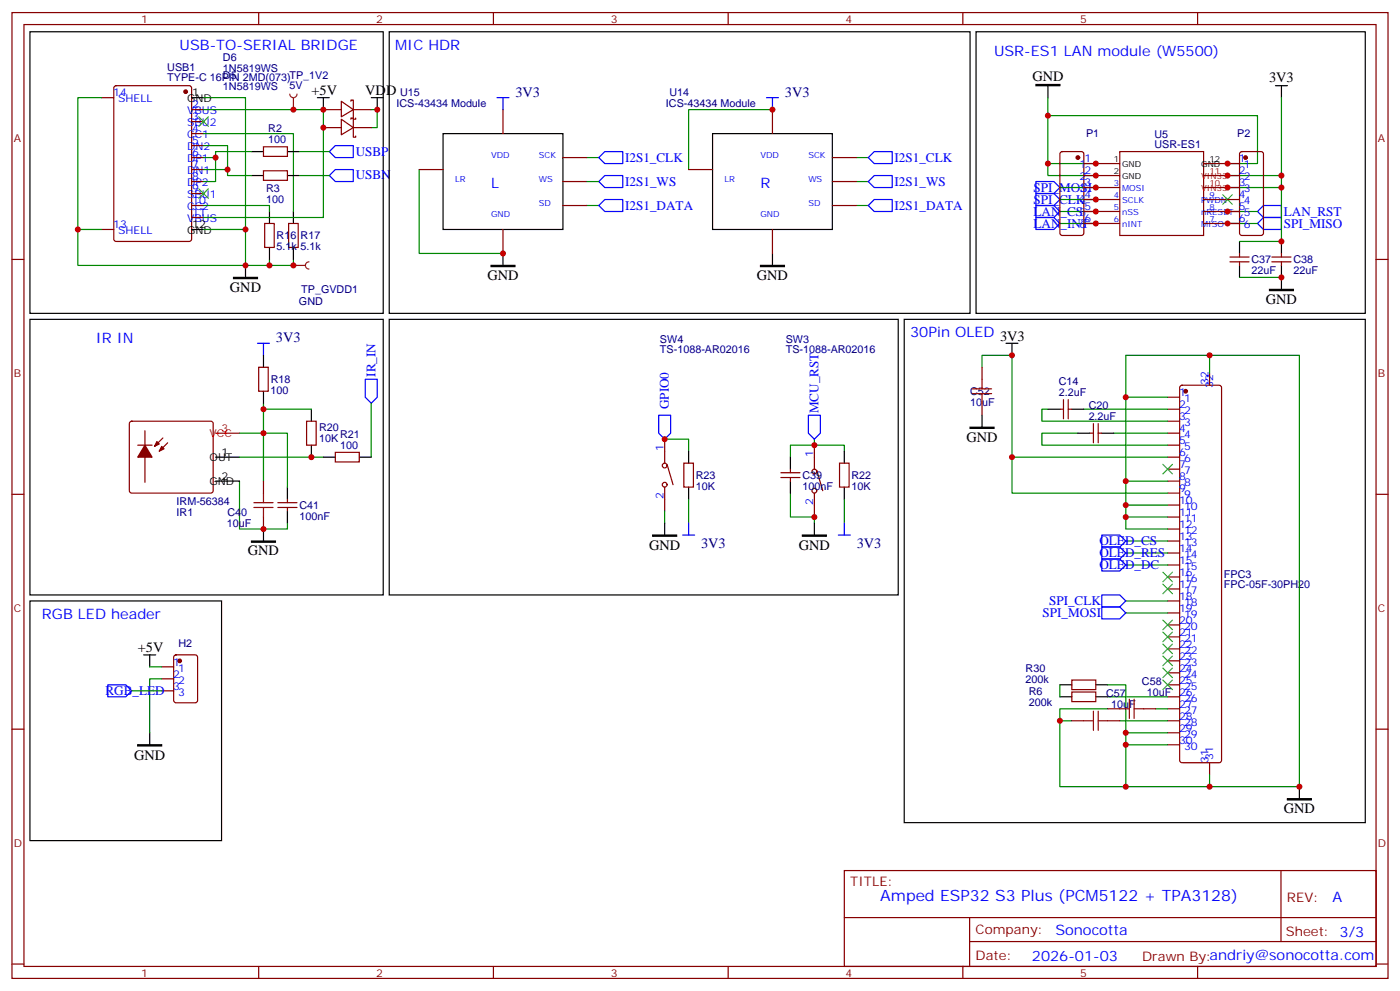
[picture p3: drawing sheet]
<svg xmlns="http://www.w3.org/2000/svg" width="412mm" height="292mm" viewBox="0 0 412 292" stroke-linecap="round" stroke-linejoin="round" font-family="sans-serif">
<g fill="none" stroke="#870000" stroke-width=".35">
<path d="M3.5 3.7h405.4v284.3h-405.4zM7.1 7.2h398.2v277.3h-398.2zM76.2 3.7v3.5M145.3 3.7v3.5M214.5 3.7v3.5M283.6 3.7v3.5M352.8 3.7v3.5M3.5 76.4h3.6M78 65.8h2.8v7h-2.8zM85 65.8h2.8v7h-2.8zM405.3 76.4h3.6M3.5 145.5h3.6"/>
<path d="M405.3 145.5h3.6M3.5 214.7h3.6M405.3 214.7h3.6M248.7 256.3h156.6v28.2h-156.6zM377.3 256.3v20.9M248.7 270.1h156.5M285.6 277.2h119.6M285.6 270.1v14.2M3.5 283.8h3.6M76.2 284.5v3.5M145.3 284.5v3.5M214.5 284.5v3.5"/>
<path d="M283.6 284.5v3.5M352.8 284.5v3.5M405.3 283.8h3.6"/>
</g>
<path d="M79.4 76.4v1.7h-7.1M86.4 76.4v1.7h-7M70.6 141.6v14.2h14.1v-1.8" fill="none" stroke="#008700" stroke-width=".35"/>
<path d="M79.4 62.3v3.5M79.4 72.8v3.6M86.4 62.3v3.5M86.4 72.8v3.6" fill="none" stroke="#000" stroke-width=".35"/>
<path d="M38.3 124.2l.5-.2h23.3l.5 .2 .2 .5v19.8l-.2 .5-.5 .2h-23.3l-.5-.3-.2-.4v-19.8z" fill="#fff" stroke="#870000" stroke-width=".35"/>
<g fill="none" stroke="#000" stroke-width=".35">
<path d="M8.8 9.3h104.1v83h-104.1zM287.5 9.3h114.7v83h-114.7zM56.4 28.8h3.6M308.7 25.2v3.6M375.7 25.2h3.5M377.5 25.2v3.6M56.4 67.6h3.6M72.3 78.1v3.6M365.1 71.1v3.5M365.1 78.1v3.6M377.5 71.1v3.5M377.5 78.1v7.1"/>
<path d="M8.8 94h104.1v81.2h-104.1zM77.6 104.6v3.5M77.6 115.2v3.5M63.5 134.6h7.1M91.7 120.5v3.5M91.7 131.1v3.5M95.2 134.6h3.6M105.8 134.6h3.6M63.5 141.6h7.1M77.6 155.8v3.5M84.7 143.4v3.5M84.7 150.5v3.5"/>
</g>
<path d="M63.5 127.5h7.1" fill="none" stroke="#f00" stroke-width=".35"/>
<g fill="#870000" stroke="#870000" stroke-width=".35">
<path d="M42.7 131.1l2.1 3.5h-4.2z"/>
<path d="M47.6 131.4l.7 .7-1.4 .7z"/>
<path d="M46.2 130l.7 .7-1.4 .7z"/>
<circle cx="54.7" cy="27" r=".53"/>
</g>
<g fill="none" stroke="#870000" stroke-width=".35">
<path d="M30 28.8h3.5M33.7 25.4l.5-.2h21.5l.7 .5v44.7l-.4 .6-21.8 .1-.6-.5-.1-44.7zM56.4 32.3h3.6M56.4 35.8h3.6M56.4 39.3h3.6M56.4 42.9h3.6M56.4 46.4h3.6M56.4 49.9h3.6M56.4 53.4h3.6M56.4 57h3.6M322.8 48.2h7M322.8 51.7h7"/>
<path d="M322.8 55.2h7M322.8 58.7h7M329.8 44.6h24.7v24.7h-24.7zM354.5 48.2h7.1M354.5 51.7h7.1M354.5 55.2h7.1M354.5 58.7h7.1M30 67.6h3.5M56.4 60.5h3.6M56.4 64h3.6M322.8 62.3h7M322.8 65.8h7"/>
<path d="M354.5 62.3h7.1M354.5 65.8h7.1M362.3 77.1h5.6M362.3 75.7h5.6M365.1 74.6v1.1M365.1 77.1v1M374.6 77.1h5.7M374.6 75.7h5.7M377.5 74.6v1.1M377.5 77.1v1M76.2 108.1h2.8v7.1h-2.8zM40.6 131.1h4.2"/>
<path d="M42.7 126.8v15.2M48 128.9l-2.5 2.5M49.4 130.4l-2.5 2.4M90.3 124h2.8v7.1h-2.8zM98.8 133.2h7v2.8h-7zM77.6 141.6v3.6M77.6 152.2v3.6M81.8 148h5.7M81.8 149.4h5.7M84.7 146.9v1.1M84.7 149.4v1.1"/>
</g>
<path d="M305.2 24.9h7v.3h-7zM68.8 81.7h7v.3h-7zM373.9 85.2h7.1v.3h-7.1zM74.1 159.3h7v.3h-7z" fill="#000" stroke="#000" stroke-width=".35"/>
<g fill="none" stroke="#008700" stroke-width=".35">
<path d="M30 28.8h-7.1v38.8h7.1M60 28.8h12.3v38.8M60 32.3h35.2v31.7h-35.2M60 39.3h26.4v23M308.7 28.8v19.4h14.1M308.7 34h61.7v14.2h-8.8M377.5 28.8v22.9h-15.9M60 46.4h3.5M60 49.9h7M308.7 48.2v3.5h14.1M312.2 55.2h10.6M312.2 58.7h10.6"/>
<path d="M377.5 51.7v3.5h-15.9M377.5 55.2v15.9h-12.4M22.9 67.6v10.5h49.4v-10.5h-12.3M60 60.5h19.4v1.8M312.2 62.3h10.6M312.2 65.8h10.6M361.6 62.3h8.8M361.6 65.8h8.8M365.1 81.7h12.4M77.6 118.7v22.9M109.4 118.7v15.9M70.6 127.5h14.1v15.9"/>
<path d="M70.6 134.6h24.6M77.6 120.5h14.1"/>
</g>
<path d="M74.8 149.4h5.6M74.8 148h5.6M77.6 145.2v2.8M77.6 149.4v2.8" fill="none" stroke="#a10000" stroke-width=".35"/>
<path d="M97 44.6l1.8-1.7h5.3v3.5h-5.3zM97 51.7l1.8-1.8h5.3v3.5h-5.3zM305.2 53.4h5.2l1.8 1.8-1.8 1.8h-5.2zM305.2 57h5.2l1.8 1.7-1.8 1.8h-5.2zM305.2 60.5h5.2l1.8 1.8-1.8 1.7h-5.2zM305.2 64h5.2l1.8 1.8-1.8 1.8h-5.2zM370.4 65.8l1.8-1.8h5.3v3.6h-5.3zM370.4 62.3l1.8-1.8h5.3v3.5h-5.3zM75.8 101.1h3.6M77.6 101.1v3.5M107.6 111.7h3.5v5.2l-1.7 1.8-1.8-1.8z" fill="none" stroke="#00f" stroke-width=".35"/>
<path d="M58.6 34.4l2.8 2.8M61.4 34.4l-2.8 2.8M58.6 55.6l2.8 2.8M61.4 55.6l-2.8 2.8M360.2 57.3l2.8 2.8M363 57.3l-2.8 2.8" fill="none" stroke="#3c3" stroke-width=".35"/>
<path d="M86.4 78.1h3.6M91 77.1a1.06 1.06 0 0 0-1 1 1.06 1.06 0 0 0 1 1.1" fill="none" stroke="#8c2424" stroke-width=".35"/>
<circle cx="86.4" cy="78.1" r=".18" fill="#8c2424"/>
<path d="M93.5 28.8h3.5M95.2 28.8v3.5M8.8 176.9h56.5v70.6h-56.5zM42.3 192.8h3.6M44.1 192.8v3.5M44.1 215.7v3.6" fill="none" stroke="#000" stroke-width=".35"/>
<path d="M47.6 196.3h3.6M47.6 199.8h3.6M51.4 193l.5-.2h5.6l.7 .4v13l-.5 .6-5.8 .1-.7-.5v-12.9zM47.6 203.4h3.6" fill="none" stroke="#870000" stroke-width=".35"/>
<circle cx="52.9" cy="194.6" r=".53" fill="#870000" stroke="#870000" stroke-width=".35"/>
<path d="M40.6 219.3h7v.3h-7z" fill="#000" stroke="#000" stroke-width=".35"/>
<path d="M44.1 196.3h3.5M47.6 199.8h-3.5v15.9M38.8 203.4h8.8" fill="none" stroke="#008700" stroke-width=".35"/>
<path d="M31.7 201.6h5.3l1.8 1.8-1.8 1.7h-5.3z" fill="none" stroke="#00f" stroke-width=".35"/>
<path d="M85.4 27.7a1.06 1.06 0 0 0 1 1.1 1.06 1.06 0 0 0 1.1-1.1M86.4 28.8v3.5" fill="none" stroke="#8c2424" stroke-width=".35"/>
<circle cx="86.4" cy="32.3" r=".18" fill="#8c2424"/>
<path d="M144.6 78.1h7.1v.4h-7.1zM224 78.1h7.1v.4h-7.1zM285.8 125.8h7v.3h-7zM192.3 157.5h7v.4h-7zM236.4 157.5h7v.4h-7zM379.2 235.1h7.1v.4h-7.1z" fill="#000" stroke="#000" stroke-width=".35"/>
<g fill="none" stroke="#000" stroke-width=".35">
<path d="M114.7 9.3h171.1v83h-171.1zM109.4 28.8h3.5M111.1 28.8v3.5M130.5 39.3h35.3v28.3h-35.3zM209.9 39.3h35.3v28.3h-35.3zM74.1 44.6h3.5M74.1 51.7h3.5M84.7 44.6h3.5M84.7 51.7h3.5M148.2 74.6v3.5M227.5 74.6v3.5M114.7 94h149.9v81.2h-149.9z"/>
<path d="M266.3 94h135.9v148.2h-135.9zM296.3 101.1h3.6M298.1 101.1v3.5M202.8 132.8v3.5M232.8 134.6v3.5M248.7 132.8v3.5M289.3 122.2v3.6M308.7 120.5h3.5M315.7 120.5h3.6M317.5 127.5h3.5M324.6 127.5h3.5M195.8 154v3.5"/>
<path d="M202.8 143.4v3.5M232.8 141.6v3.6M239.9 154v3.5M248.7 143.4v3.5M312.2 205.1h3.5M312.2 201.6h3.5M322.8 205.1h3.5M322.8 201.6h3.5M382.8 231.6v3.5"/>
</g>
<g fill="none" stroke="#870000" stroke-width=".35">
<path d="M95.2 32.3h5.3M95.2 37.6h5.3M100.5 29.8l3.6 2.5-3.6 2.1zM100.5 35.1l3.6 2.5-3.6 2.1zM103.4 29.8v-.3h.7v2.8M103.4 35.1v-.4h.7v2.9M104.1 32.3v2.8h.7v-.4M104.1 37.6v2.8h.7v-.4M104.1 32.3h5.3M104.1 37.6h5.3M148.2 32.3v7M227.5 32.3v7"/>
<path d="M77.6 43.2h7.1v2.8h-7.1zM77.6 50.3h7.1v2.8h-7.1zM123.5 49.9h7M165.8 46.4h7.1M165.8 53.4h7.1M202.8 49.9h7.1M245.2 46.4h7M245.2 53.4h7M312.4 44.8l.5-.2h5.7l.6 .5 .1 23.5-.5 .7h-5.9l-.6-.4-.1-23.6zM319.3 48.2h3.5M319.3 51.7h3.5M319.3 55.2h3.5"/>
<path d="M319.3 58.7h3.5M361.6 48.2h3.5M361.6 51.7h3.5M361.6 55.2h3.5M361.6 58.7h3.5M365.4 44.8l.4-.2h5.7l.6 .5 .1 23.5-.5 .7h-5.9l-.6-.4-.1-23.6zM148.2 67.6v7M165.8 60.5h7.1M227.5 67.6v7M245.2 60.5h7M319.3 62.3h3.5M319.3 65.8h3.5"/>
<path d="M361.6 62.3h3.5M361.6 65.8h3.5M289.3 108.1v3.6M289.3 118.7v3.5M313.3 117.7v5.6M314.7 117.7v5.6M344 116.9h3.5M347.7 113.6l.5-.2h10.9l.5 .2 .2 .5v109.7l-.2 .5-.5 .2h-10.9l-.5-.2-.2-.5v-109.7zM356.3 109.9v3.5M195.8 129.3v7M196.5 136.7l1.8 6M201.4 136.3h2.9v7.1h-2.9z"/>
<path d="M230 139.2h5.7M232.8 138.1v1.1M239.9 131.1v7M240.6 138.5l1.8 6M247.3 136.3h2.8v7.1h-2.8zM312.2 120.5h1.1M314.7 120.5h1M321 127.5h1.1M322.1 124.7v5.7M323.5 127.5h1.1M323.5 124.7v5.7M344 120.5h3.5"/>
<path d="M344 124h3.5M344 127.5h3.5M344 131.1h3.5M344 134.6h3.5M344 138.1h3.5M195.8 143.4v7.1M230 140.6h5.7M232.8 140.6v1M239.9 145.2v7M344 141.6h3.5M344 145.2h3.5M344 148.7h3.5"/>
<path d="M344 152.2h3.5M344 155.8h3.5M344 159.3h3.5M344 162.8h3.5M344 166.3h3.5M344 169.9h3.5M344 173.4h3.5M344 176.9h3.5M344 180.4h3.5M344 184h3.5M344 187.5h3.5M344 191h3.5"/>
<path d="M344 194.6h3.5M344 198.1h3.5M315.7 203.7h7.1v2.9h-7.1zM315.7 200.2h7.1v2.8h-7.1zM315.7 212.2h3.6M326.3 208.7h3.5M326.3 212.2h3.5M336.9 208.7h3.5M344 201.6h3.5M344 205.1h3.5M344 208.7h3.5M344 212.2h3.5"/>
<path d="M344 215.7h3.5M344 219.3h3.5M356.3 224.5v3.6"/>
<circle cx="195.8" cy="137.1" r=".71"/>
<circle cx="239.9" cy="138.8" r=".71"/>
<circle cx="195.8" cy="142.7" r=".71"/>
<circle cx="239.9" cy="144.5" r=".71"/>
</g>
<g fill="#870000" stroke="#870000" stroke-width=".35">
<circle cx="349.2" cy="115.2" r=".53"/>
<circle cx="317.5" cy="46.4" r=".53"/>
<circle cx="366.9" cy="46.4" r=".53"/>
</g>
<g fill="none" stroke="#008700" stroke-width=".35">
<path d="M109.4 32.3h1.7v5.3h-1.7M227.5 32.3h-24.7v17.6M60 42.9h7v8.8h7.1M74.1 44.6h-10.6v8.8h-3.5M88.2 44.6h8.8M88.2 51.7h8.8M123.5 49.9v24.7h24.7M172.9 46.4h3.5M172.9 53.4h3.5M252.2 46.4h3.6M252.2 53.4h3.6M172.9 60.5h3.5"/>
<path d="M252.2 60.5h3.6M289.3 108.1v-3.5h8.8v30h45.9M331.6 116.9v24.7h12.4M356.3 104.6h26.5v127h-26.5v-3.5M356.3 109.9v-5.3h-24.7v12.3h12.4M195.8 129.3h7v3.5M239.9 131.1h-7.1v3.5M239.9 131.1h8.8v1.7M239.9 129.3v1.8M298.1 134.6v10.6h45.9M308.7 120.5h-1.8v3.5h37.1M317.5 127.5h-10.6v3.6h37.1"/>
<path d="M319.3 120.5h24.7M328.1 127.5h15.9M195.8 150.5v3.5M202.8 146.9v7.1M232.8 145.2v7h7.1v1.8M248.7 146.9v7.1M331.6 141.6v7.1h12.4M331.6 148.7v3.5h12.4M331.6 152.2v3.6h12.4M331.6 159.3h12.4M331.6 162.8h12.4M331.6 166.3h12.4"/>
<path d="M331.6 176.9h12.4M331.6 180.4h12.4M312.2 201.6v3.5M315.7 212.2h-3.5v19.4h19.4M326.3 208.7h-14.1v3.5M326.3 201.6h5.3v14.1M326.3 205.1h17.7M329.8 212.2h14.2M340.4 208.7h3.6M344 219.3h-12.4v12.3h24.7M344 215.7h-12.4v3.6"/>
</g>
<g fill="none" stroke="#3c3" stroke-width=".35">
<path d="M342.5 136.7l2.9 2.8M345.4 136.7l-2.9 2.8M342.5 168.5l2.9 2.8M342.5 172l2.9 2.8M345.4 168.5l-2.9 2.8M345.4 172l-2.9 2.8M342.5 182.6l2.9 2.8M342.5 186.1l2.9 2.8M342.5 196.7l2.9 2.8M342.5 193.1l2.9 2.9M342.5 189.6l2.9 2.8M345.4 182.6l-2.9 2.8"/>
<path d="M345.4 186.1l-2.9 2.8M345.4 196.7l-2.9 2.8M345.4 193.1l-2.9 2.9M345.4 189.6l-2.9 2.8M342.5 200.2l2.9 2.8M345.4 200.2l-2.9 2.8"/>
</g>
<path d="M286.5 115.9h5.6M286.5 114.5h5.6M289.3 111.7v2.8M289.3 115.9v2.8M319.3 212.2h2.8M322.1 209.4v5.6M323.5 212.2h2.8M323.5 209.4v5.6M329.8 208.7h2.9M332.7 205.8v5.7M334.1 208.7h2.8M334.1 205.8v5.7" fill="none" stroke="#a10000" stroke-width=".35"/>
<g fill="none" stroke="#00f" stroke-width=".35">
<path d="M146.4 28.8h3.5M148.2 28.8v3.5M225.8 28.8h3.5M227.5 28.8v3.5M176.4 46.4l1.8-1.8h5.2v3.6h-5.2zM176.4 53.4l1.8-1.7h5.2v3.5h-5.2zM255.8 46.4l1.7-1.8h5.3v3.6h-5.3zM255.8 53.4l1.7-1.7h5.3v3.5h-5.3zM176.4 60.5l1.8-1.8h5.2v3.6h-5.2zM255.8 60.5l1.7-1.8h5.3v3.6h-5.3zM194 122.2h3.6v5.3l-1.8 1.8-1.8-1.8zM238.1 122.2h3.6v5.3l-1.8 1.8-1.8-1.8z"/>
<path d="M201.1 157.5h3.5M202.8 154v3.5M246.9 157.5h3.6M248.7 154v3.5M324.6 157.5h5.2l1.8 1.8-1.8 1.7h-5.2zM324.6 161h5.2l1.8 1.8-1.8 1.8h-5.2zM324.6 164.6h5.2l1.8 1.7-1.8 1.8h-5.2zM324.6 175.2h5.2l1.8 1.7-1.8 1.8h-5.2zM324.6 178.7h5.2l1.8 1.7-1.8 1.8h-5.2z"/>
</g>
<g fill="#c00">
<circle cx="79.4" cy="78.1" r=".88"/>
<circle cx="77.6" cy="155.8" r=".88"/>
<circle cx="77.6" cy="127.5" r=".88"/>
<circle cx="91.7" cy="134.6" r=".88"/>
<circle cx="77.6" cy="120.5" r=".88"/>
<circle cx="22.9" cy="67.6" r=".88"/>
<circle cx="72.3" cy="78.1" r=".88"/>
<circle cx="72.3" cy="67.6" r=".88"/>
<circle cx="63.5" cy="46.4" r=".88"/>
<circle cx="67" cy="49.9" r=".88"/>
<circle cx="308.7" cy="48.2" r=".88"/>
<circle cx="308.7" cy="34" r=".88"/>
<circle cx="377.5" cy="51.7" r=".88"/>
<circle cx="377.5" cy="55.2" r=".88"/>
<circle cx="377.5" cy="71.1" r=".88"/>
<circle cx="377.5" cy="81.7" r=".88"/>
<circle cx="86.4" cy="78.1" r=".88"/>
<circle cx="95.3" cy="32.3" r=".88"/>
<circle cx="86.4" cy="32.3" r=".88"/>
<circle cx="298.1" cy="104.6" r=".88"/>
<circle cx="356.3" cy="104.6" r=".88"/>
<circle cx="382.8" cy="231.6" r=".88"/>
<circle cx="356.3" cy="231.6" r=".88"/>
<circle cx="298.1" cy="134.6" r=".88"/>
<circle cx="331.6" cy="116.9" r=".88"/>
<circle cx="331.6" cy="141.6" r=".88"/>
<circle cx="331.6" cy="148.7" r=".88"/>
<circle cx="331.6" cy="152.2" r=".88"/>
<circle cx="331.6" cy="219.3" r=".88"/>
<circle cx="331.6" cy="231.6" r=".88"/>
<circle cx="312.2" cy="212.2" r=".88"/>
<circle cx="331.6" cy="215.7" r=".88"/>
<circle cx="322.8" cy="48.2" r=".88"/>
<circle cx="322.8" cy="51.7" r=".88"/>
<circle cx="322.8" cy="55.2" r=".88"/>
<circle cx="322.8" cy="58.7" r=".88"/>
<circle cx="322.8" cy="62.3" r=".88"/>
<circle cx="322.8" cy="65.8" r=".88"/>
<circle cx="361.6" cy="48.2" r=".88"/>
<circle cx="361.6" cy="51.7" r=".88"/>
<circle cx="361.6" cy="55.2" r=".88"/>
<circle cx="361.6" cy="62.3" r=".88"/>
<circle cx="361.6" cy="65.8" r=".88"/>
<circle cx="239.9" cy="152.2" r=".88"/>
<circle cx="239.9" cy="131.1" r=".88"/>
<circle cx="195.8" cy="129.3" r=".88"/>
<circle cx="227.5" cy="32.3" r=".88"/>
<circle cx="148.2" cy="74.6" r=".88"/>
<circle cx="95.3" cy="37.6" r=".88"/>
<circle cx="111.1" cy="32.3" r=".88"/>
</g>
<text font-size="4.6" fill="#00f" x="259.3" y="265.1">Amped ESP32 S3 Plus (PCM5122 + TPA3128)</text>
<g font-size="4.2" fill="#00f">
<text x="52.9" y="14.6">USB-TO-SERIAL BRIDGE</text>
<text x="116.4" y="14.6">MIC HDR</text>
<text x="292.8" y="16.4">USR-ES1 LAN module (W5500)</text>
<text x="144.6" y="55.2">L</text>
<text x="224" y="55.2">R</text>
<text x="28.2" y="101.1">IR IN</text>
<text x="268.1" y="99.3">30Pin OLED</text>
<text x="12.3" y="182.2">RGB LED header</text>
<text x="392.5" y="265.6">A</text>
<text x="310.9" y="275.1">Sonocotta</text>
<text x="304" y="282.9">2026-01-03</text>
</g>
<g font-size="4.2">
<text x="304.1" y="23.8">GND</text>
<text x="91.7" y="28">+5V</text>
<text x="107.6" y="28">VDD</text>
<text x="373.8" y="24.1">3V3</text>
<text x="143.6" y="82.5">GND</text>
<text x="223" y="82.5">GND</text>
<text x="67.7" y="86">GND</text>
<text x="372.9" y="89.5">GND</text>
<text x="294.6" y="100.4">3V3</text>
<text x="284.7" y="130.1">GND</text>
<text x="191.2" y="161.8">GND</text>
<text x="235.3" y="161.8">GND</text>
<text x="73" y="163.5">GND</text>
<text x="40.6" y="192.1">+5V</text>
<text x="39.5" y="223.7">GND</text>
<text x="378.2" y="239.4">GND</text>
</g>
<g font-size="4.2" fill="#000080">
<text x="151.8" y="28.5">3V3</text>
<text x="231.2" y="28.5">3V3</text>
<text x="81.3" y="100.7">3V3</text>
<text x="206.5" y="161.4">3V3</text>
<text x="252.4" y="161.4">3V3</text>
</g>
<g font-size="3.9" fill="#00f">
<text x="104.8" y="45.8">USBP</text>
<text x="184.1" y="47.6">I2S1_CLK</text>
<text x="263.5" y="47.7">I2S1_CLK</text>
<text x="104.8" y="52.8">USBN</text>
<text x="184.1" y="54.6">I2S1_WS</text>
<text x="263.5" y="54.7">I2S1_WS</text>
<text x="304.4" y="56.5">SPI_MOSI</text>
<text x="184.1" y="61.7">I2S1_DATA</text>
<text x="263.5" y="61.7">I2S1_DATA</text>
<text x="304.4" y="60">SPI_CLK</text>
<text x="304.4" y="63.5">LAN_CS</text>
<text x="378.2" y="63.5">LAN_RST</text>
<text x="304.4" y="67.1">LAN_INT</text>
<text x="378.2" y="67">SPI_MISO</text>
<text x="110.6" y="110.9" transform="rotate(-90 110.6 110.9)">IR_IN</text>
<text x="197" y="120.5" transform="rotate(-90 197 120.5)">GPIO0</text>
<text x="241.1" y="121.7" transform="rotate(-90 241.1 121.7)">MCU_RST</text>
<text x="323.8" y="160.5">OLED_CS</text>
<text x="323.8" y="164.1">OLED_RES</text>
<text x="323.8" y="167.6">OLED_DC</text>
<text x="309" y="178.2">SPI_CLK</text>
<text x="307.1" y="181.8">SPI_MOSI</text>
<text x="31" y="204.6">RGB_LED</text>
</g>
<g font-size="3.9" fill="#800">
<text x="250.5" y="260.9">TITLE:</text>
<text x="379.1" y="265.6">REV:</text>
<text x="287.4" y="275.1">Company:</text>
<text x="378.7" y="275.7">Sheet: 3/3</text>
<text x="287.4" y="282.8">Date:</text>
<text x="336.4" y="282.8">Drawn By:andriy@sonocotta.com</text>
</g>
<g font-size="3.2" fill="#800">
<text x="41.6" y="6.7">1</text>
<text x="110.8" y="6.7">2</text>
<text x="179.9" y="6.7">3</text>
<text x="249.1" y="6.7">4</text>
<text x="318.2" y="6.7">5</text>
<text x="4.1" y="41.8">A</text>
<text x="405.9" y="41.8">A</text>
<text x="4.1" y="110.9">B</text>
<text x="405.9" y="110.9">B</text>
<text x="4.1" y="180.1">C</text>
<text x="405.9" y="180.1">C</text>
<text x="4.1" y="249.2">D</text>
<text x="405.9" y="249.2">D</text>
<text x="41.6" y="287.5">1</text>
<text x="110.8" y="287.5">2</text>
<text x="179.9" y="287.5">3</text>
<text x="249.1" y="287.5">4</text>
<text x="318.2" y="287.5">5</text>
</g>
<g font-size="3.2" fill="#000080">
<text x="65.7" y="17.9">D6</text>
<text x="49.3" y="24">TYPE-C 16PIN 2MD(073)</text>
<text x="49.3" y="20.8">USB1</text>
<text x="65.7" y="21.1">1N5819WS</text>
<text x="65.7" y="23.2">D5</text>
<text x="85.3" y="23.1">TP_1V2</text>
<text x="65.7" y="26.4">1N5819WS</text>
<text x="85.3" y="26.3">5V</text>
<text x="117.8" y="28.1">U15</text>
<text x="197.2" y="28.1">U14</text>
<text x="116.8" y="31.6">ICS-43434 Module</text>
<text x="196.2" y="31.6">ICS-43434 Module</text>
<text x="79" y="38.9">R2</text>
<text x="319.9" y="40.2">P1</text>
<text x="340.1" y="40.6">U5</text>
<text x="364.5" y="40.2">P2</text>
<text x="79" y="42.2">100</text>
<text x="340.1" y="43.6">USR-ES1</text>
<text x="78.4" y="59.9">100</text>
<text x="78.4" y="56.6">R3</text>
<text x="81.5" y="70.5">R16</text>
<text x="88.5" y="70.5">R17</text>
<text x="81.5" y="73.7">5.1k 5.1k</text>
<text x="368.7" y="77.5">C37</text>
<text x="381" y="77.5">C38</text>
<text x="368.7" y="80.7">22uF</text>
<text x="381" y="80.7">22uF</text>
<text x="88.1" y="89.8">GND</text>
<text x="88.8" y="86.3">TP_GVDD1</text>
<text x="194.4" y="100.9">SW4</text>
<text x="231.5" y="100.9">SW3</text>
<text x="194.4" y="104">TS-1088-AR02016</text>
<text x="231.5" y="104">TS-1088-AR02016</text>
<text x="79.7" y="112.7">R18</text>
<text x="311.9" y="113.4">C14</text>
<text x="79.7" y="115.9">100</text>
<text x="285.8" y="119.5">10uF</text>
<text x="285.8" y="116.3">C52</text>
<text x="311.9" y="116.6">2.2uF</text>
<text x="320.7" y="123.6">2.2uF</text>
<text x="320.7" y="120.5">C20</text>
<text x="94" y="130.1">10K</text>
<text x="94" y="126.9">R20</text>
<text x="100.2" y="128.9">R21</text>
<text x="100.2" y="132.1">100</text>
<text x="205" y="141">R23</text>
<text x="236.4" y="141">C39</text>
<text x="250.8" y="141">R22</text>
<text x="52" y="148.7">IRM-56384</text>
<text x="88.2" y="149.8">C41</text>
<text x="205" y="144.1">10K</text>
<text x="236.4" y="144.1">100nF</text>
<text x="250.8" y="144.1">10K</text>
<text x="52" y="151.9">IR1</text>
<text x="66.8" y="155.2">10uF</text>
<text x="67" y="151.9">C40</text>
<text x="88.2" y="153.1">100nF</text>
<text x="360.5" y="173.1">FPC-05F-30PH20</text>
<text x="360.5" y="170.2">FPC3</text>
<text x="52.6" y="190.4">H2</text>
<text x="302.1" y="197.8">R30</text>
<text x="302.1" y="201">200k</text>
<text x="336.4" y="201.6">C58</text>
<text x="303.1" y="207.8">200k</text>
<text x="303.1" y="204.6">R6</text>
<text x="325.8" y="205.1">C57</text>
<text x="327.3" y="208.3">10uF</text>
<text x="337.9" y="204.8">10uF 26</text>
</g>
<g font-size="3.2" fill="#00f">
<text x="33.3" y="28.4">14</text>
<text x="34.8" y="30.2">SHELL</text>
<text x="55.1" y="33.7">VBUS</text>
<text x="56.6" y="31.9">2</text>
<text x="56.6" y="35.5">3</text>
<text x="55.1" y="37.2">SBU2</text>
<text x="55.1" y="40.7">CC1</text>
<text x="56.6" y="39">4</text>
<text x="55.1" y="44.3">DN2</text>
<text x="55.1" y="47.8">DP1</text>
<text x="56.6" y="42.5">5</text>
<text x="56.6" y="46">6</text>
<text x="319.4" y="47.8">1</text>
<text x="364.9" y="47.8">1</text>
<text x="55.1" y="51.3">DN1</text>
<text x="56.6" y="49.6">7</text>
<text x="56.6" y="53.1">8</text>
<text x="318" y="49.6">1</text>
<text x="318" y="53.1">2</text>
<text x="319.4" y="51.3">2</text>
<text x="364.9" y="51.3">2</text>
<text x="366.4" y="49.6">1</text>
<text x="366.4" y="53.1">2</text>
<text x="55.1" y="54.9">DP2</text>
<text x="55.1" y="58.4">SBU1</text>
<text x="56.6" y="56.6">9</text>
<text x="318" y="56.6">3</text>
<text x="319.4" y="54.9">3</text>
<text x="319.4" y="58.4">4</text>
<text x="364.9" y="54.9">3</text>
<text x="364.9" y="58.4">4</text>
<text x="366.4" y="56.6">3</text>
<text x="55.1" y="61.9">CC2</text>
<text x="55.1" y="65.4">VBUS</text>
<text x="56.6" y="60.1">10</text>
<text x="56.6" y="63.7">11</text>
<text x="318" y="60.1">4</text>
<text x="318" y="63.7">5</text>
<text x="319.4" y="61.9">5</text>
<text x="319.4" y="65.4">6</text>
<text x="364.9" y="61.9">5</text>
<text x="364.9" y="65.4">6</text>
<text x="366.4" y="60.1">4</text>
<text x="366.4" y="63.7">5</text>
<text x="33.3" y="67.2">13</text>
<text x="34.8" y="69">SHELL</text>
<text x="318" y="67.2">6</text>
<text x="366.4" y="67.2">6</text>
<text x="356" y="113.4" transform="rotate(-90 356 113.4)">32</text>
<text x="347.3" y="116.6">1</text>
<text x="348.8" y="118.4">1</text>
<text x="357.4" y="114.1" transform="rotate(-90 357.4 114.1)">32</text>
<text x="347.3" y="120.1">2</text>
<text x="347.3" y="123.6">3</text>
<text x="348.8" y="121.9">2</text>
<text x="348.8" y="125.4">3</text>
<text x="347.3" y="127.2">4</text>
<text x="347.3" y="130.7">5</text>
<text x="348.8" y="128.9">4</text>
<text x="195.4" y="132.8" transform="rotate(-90 195.4 132.8)">1</text>
<text x="239.5" y="134.6" transform="rotate(-90 239.5 134.6)">1</text>
<text x="347.3" y="134.2">6</text>
<text x="347.3" y="137.8">7</text>
<text x="348.8" y="132.5">5</text>
<text x="348.8" y="136">6</text>
<text x="347.3" y="141.3">8</text>
<text x="348.8" y="139.5">7</text>
<text x="348.8" y="143.1">8</text>
<text x="195.4" y="146.9" transform="rotate(-90 195.4 146.9)">2</text>
<text x="239.5" y="148.7" transform="rotate(-90 239.5 148.7)">2</text>
<text x="347.3" y="144.8">9</text>
<text x="347.3" y="148.3">10</text>
<text x="348.8" y="146.6">9</text>
<text x="347.3" y="151.9">11</text>
<text x="347.3" y="155.4">12</text>
<text x="348.8" y="150.1">10</text>
<text x="348.8" y="153.6">11</text>
<text x="347.3" y="158.9">13</text>
<text x="348.8" y="157.2">12</text>
<text x="348.8" y="160.7">13</text>
<text x="347.3" y="162.5">14</text>
<text x="347.3" y="166">15</text>
<text x="348.8" y="164.2">14</text>
<text x="348.8" y="167.7">15</text>
<text x="347.3" y="169.5">16</text>
<text x="347.3" y="173">17</text>
<text x="348.8" y="171.3">16</text>
<text x="347.3" y="176.6">18</text>
<text x="348.8" y="174.8">17</text>
<text x="348.8" y="178.3">18</text>
<text x="347.3" y="180.1">19</text>
<text x="347.3" y="183.6">20</text>
<text x="348.8" y="181.9">19</text>
<text x="348.8" y="185.4">20</text>
<text x="347.3" y="187.1">21</text>
<text x="347.3" y="190.7">22</text>
<text x="348.8" y="188.9">21</text>
<text x="51" y="196">1</text>
<text x="52.5" y="197.7">1</text>
<text x="347.3" y="194.2">23</text>
<text x="347.3" y="197.7">24</text>
<text x="348.8" y="192.4">22</text>
<text x="348.8" y="196">23</text>
<text x="51" y="199.5">2</text>
<text x="51" y="203">3</text>
<text x="52.5" y="201.3">2</text>
<text x="347.3" y="201.3">25</text>
<text x="348.8" y="199.5">24</text>
<text x="348.8" y="203">25</text>
<text x="52.5" y="204.8">3</text>
<text x="347.3" y="208.3">27</text>
<text x="348.8" y="206.6">26</text>
<text x="347.3" y="211.8">28</text>
<text x="347.3" y="215.4">29</text>
<text x="348.8" y="210.1">27</text>
<text x="348.8" y="213.6">28</text>
<text x="347.3" y="218.9">30</text>
<text x="348.8" y="217.1">29</text>
<text x="348.8" y="220.7">30</text>
<text x="356" y="224.5" transform="rotate(-90 356 224.5)">31</text>
<text x="357.4" y="223.8" transform="rotate(-90 357.4 223.8)">31</text>
</g>
<g font-size="3.2">
<text x="56.6" y="28.4">1</text>
<text x="55.1" y="30.2">GND</text>
<text x="55.1" y="69">GND</text>
<text x="56.6" y="67.2">12</text>
<text x="61.7" y="135.6">OUT</text>
<text x="65.3" y="134.2">1</text>
<text x="61.7" y="142.7">GND</text>
<text x="65.3" y="141.3">2</text>
</g>
<g font-size="3.2" fill="#f00">
<text x="61.7" y="128.6">VCC</text>
<text x="65.3" y="127.2">3</text>
</g>
<g font-size="2.5" fill="#00f">
<text x="144.6" y="46.4">VDD</text>
<text x="158.7" y="46.4">SCK</text>
<text x="224" y="46.4">VDD</text>
<text x="238.1" y="46.4">SCK</text>
<text x="134.1" y="53.4">LR</text>
<text x="158.7" y="53.4">WS</text>
<text x="213.4" y="53.4">LR</text>
<text x="238.1" y="53.4">WS</text>
<text x="328.1" y="54.9">3</text>
<text x="328.1" y="58.4">4</text>
<text x="330.6" y="56.3">MOSI</text>
<text x="330.6" y="59.8">SCLK</text>
<text x="353.8" y="59.8">PWDN</text>
<text x="356.3" y="58.4">9</text>
<text x="144.6" y="64">GND</text>
<text x="158.7" y="60.5">SD</text>
<text x="224" y="64">GND</text>
<text x="238.1" y="60.5">SD</text>
<text x="328.1" y="61.9">5</text>
<text x="328.1" y="65.4">6</text>
<text x="330.6" y="63.3">nSS</text>
<text x="353.8" y="63.3">nRESET</text>
<text x="356.3" y="65.4">7</text>
<text x="356.3" y="61.9">8</text>
<text x="330.6" y="66.9">nINT</text>
<text x="353.8" y="66.9">MISO</text>
</g>
<g font-size="2.5">
<text x="328.1" y="47.8">1</text>
<text x="356.3" y="47.8">12</text>
<text x="328.1" y="51.3">2</text>
<text x="330.6" y="49.2">GND</text>
<text x="330.6" y="52.7">GND</text>
<text x="353.8" y="49.2">GND</text>
</g>
<g font-size="2.5" fill="#f00">
<text x="353.8" y="52.7">VIN33</text>
<text x="356.3" y="51.3">11</text>
<text x="353.8" y="56.3">VIN33</text>
<text x="356.3" y="54.9">10</text>
</g>
</svg>
